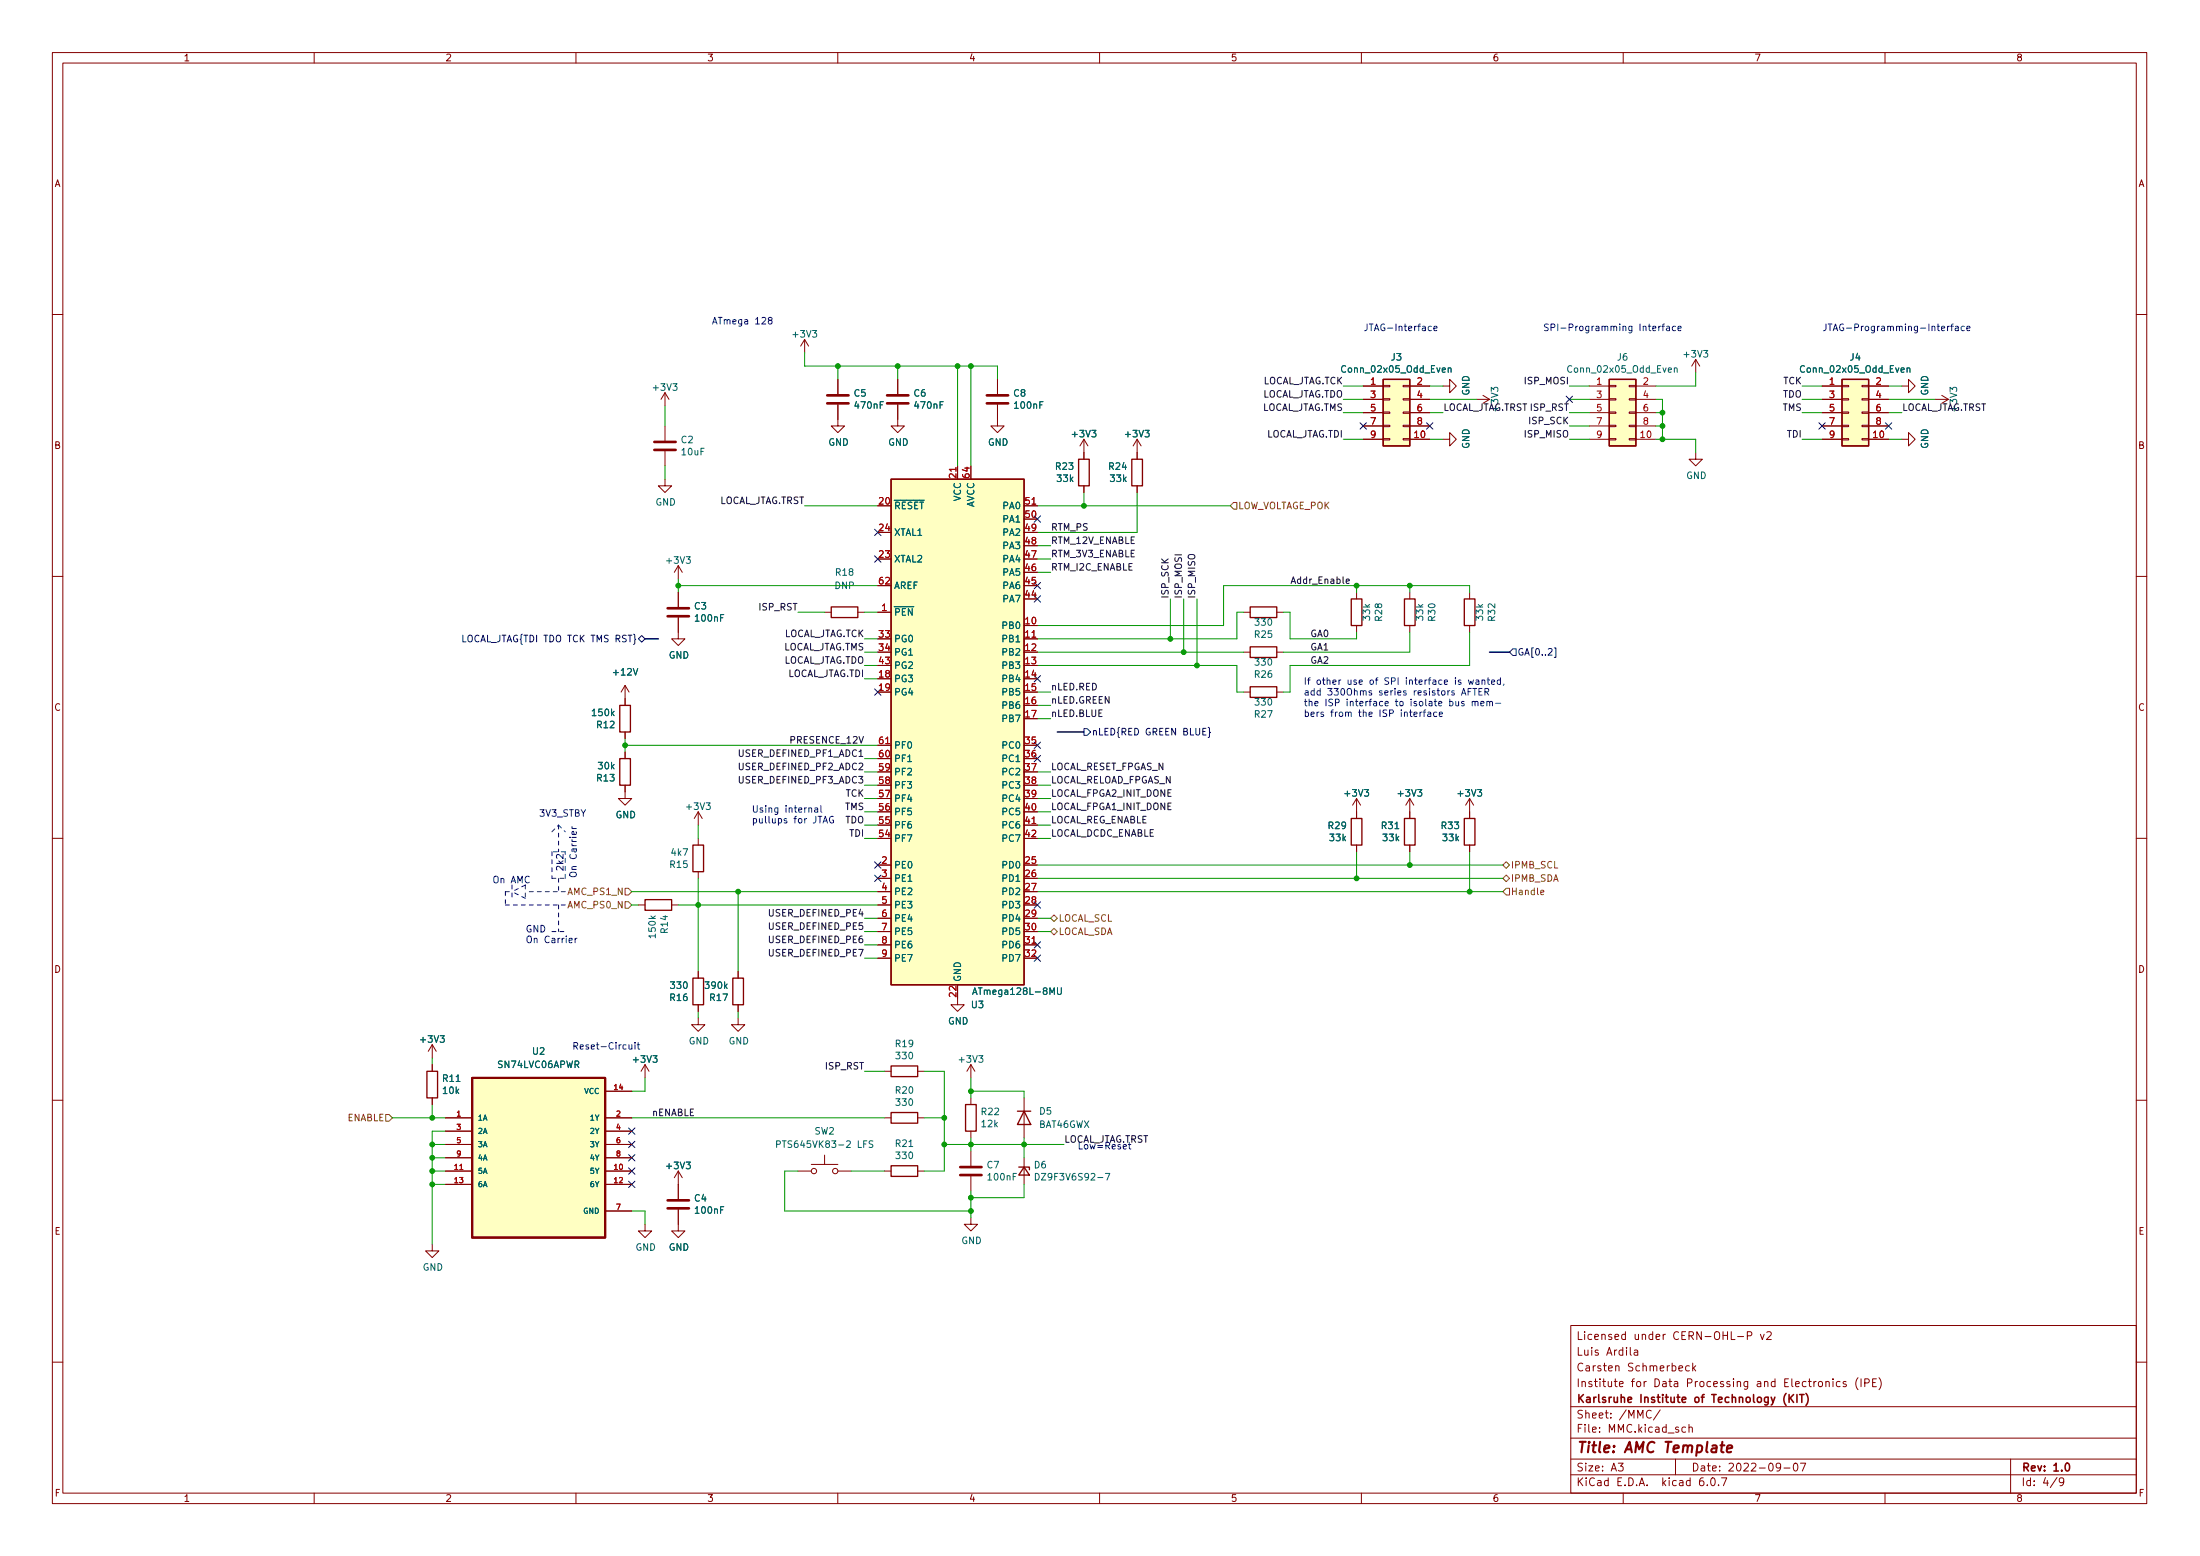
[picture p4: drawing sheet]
<svg xmlns="http://www.w3.org/2000/svg" width="420mm" height="297mm" viewBox="0 0 420 297" stroke-linecap="round" stroke-linejoin="round" font-family="sans-serif">
<g fill="none" stroke="#840000" stroke-width=".19">
<path d="M10 10h400v277h-400zM12 12h396v273h-396zM60 10v2M110 10v2M160 10v2M210 10v2M260 10v2M310 10v2M360 10v2M10 60h2M127 75v2.5M127 75l-.8 1.2"/>
<path d="M127 75l.8 1.2M153.7 64.8l-.8 1.3M153.7 64.8v2.5M153.7 64.8l.7 1.3M160 77.3v4h1.3l-1.3 1.3-1.3-1.3h1.3M160 72.4v2.8M171.4 77.3v4h1.3l-1.3 1.3-1.2-1.3h1.2M171.4 72.4v2.8M190.5 77.3v4h1.3l-1.3 1.3-1.3-1.3h1.3M190.5 72.4v2.8M260.3 73.7h3.9M260.3 76.2h3.9"/>
<path d="M260.3 78.8h3.9M264.2 78.6h1.2v.3h-1.2zM264.2 76.1h1.2v.3h-1.2zM264.2 73.6h1.2v.2h-1.2zM268 78.6h1.2v.3h-1.2zM268 76.1h1.2v.3h-1.2zM268 73.6h1.2v.2h-1.2zM269.2 73.7h3.8M269.2 76.2h3.8M269.2 78.8h3.8M275.6 73.7h1.3v-1.3l1.2 1.3-1.2 1.3v-1.3M281.9 76.2h2.6"/>
<path d="M283.2 75.5l1.3 .7M284.5 76.2l-1.3 .8M303.5 73.7h3.8M303.5 76.2h3.8M303.5 78.8h3.8M307.3 78.6h1.3v.3h-1.3zM307.3 76.1h1.3v.3h-1.3zM307.3 73.6h1.3v.2h-1.3zM311.1 78.6h1.3v.3h-1.3zM311.1 76.1h1.3v.3h-1.3zM311.1 73.6h1.3v.2h-1.3zM312.4 73.7h3.8"/>
<path d="M312.4 76.2h3.8M312.4 78.8h3.8M323.8 68.6l-.7 1.3M323.8 68.6v2.6M323.8 68.6l.8 1.3M348 73.7h3.8M348 76.2h3.8M348 78.8h3.8M351.8 78.6h1.3v.3h-1.3zM351.8 76.1h1.3v.3h-1.3zM351.8 73.6h1.3v.2h-1.3zM355.6 78.6h1.3v.3h-1.3z"/>
<path d="M355.6 76.1h1.3v.3h-1.3zM355.6 73.6h1.3v.2h-1.3zM356.9 73.7h3.8M356.9 76.2h3.8M356.9 78.8h3.8M363.2 73.7h1.3v-1.3l1.3 1.3-1.3 1.3v-1.3M369.6 76.2h2.5M370.8 75.5l1.3 .7M372.1 76.2l-1.3 .8M408 60h2M127 91.5v1.2h1.3l-1.3 1.3-1.3-1.3h1.3M127 81.3v2.8"/>
<path d="M127 86.1v2.8M182.9 88.9v2.6M195.6 96.6h2.5M207 83.9v3.8M207 92.7v1.3M207 83.9l-.8 1.2M207 83.9l.8 1.2M217.2 83.9v3.8M217.2 92.7v1.3M217.2 83.9l-.8 1.2M217.2 83.9l.7 1.2M260.3 83.9h3.9"/>
<path d="M260.3 81.3h3.9M264.2 83.7h1.2v.3h-1.2zM264.2 81.2h1.2v.2h-1.2zM268 83.7h1.2v.3h-1.2zM268 81.2h1.2v.2h-1.2zM269.2 83.9h3.8M269.2 81.3h3.8M275.6 83.9h1.3v-1.3l1.2 1.3-1.2 1.2v-1.2M303.5 83.9h3.8M303.5 81.3h3.8M307.3 83.7h1.3v.3h-1.3zM307.3 81.2h1.3v.2h-1.3z"/>
<path d="M311.1 83.7h1.3v.3h-1.3zM311.1 81.2h1.3v.2h-1.3zM312.4 83.9h3.8M312.4 81.3h3.8M323.8 86.4v1.3h1.3l-1.3 1.2-1.2-1.2h1.2M348 83.9h3.8M348 81.3h3.8M351.8 83.7h1.3v.3h-1.3zM351.8 81.2h1.3v.2h-1.3zM355.6 83.7h1.3v.3h-1.3zM355.6 81.2h1.3v.2h-1.3zM356.9 83.9h3.8"/>
<path d="M356.9 81.3h3.8M363.2 83.9h1.3v-1.3l1.3 1.3-1.3 1.2v-1.2M10 110h2M129.5 117.9v4.1h1.3l-1.3 1.2-1.2-1.2h1.2M129.5 108v2.5M129.5 113.1v2.8M129.5 108l-.7 1.3M129.5 108l.8 1.3M157.5 116.9h1.2M163.8 116.9h1.3M167.6 116.9h2.6M237.5 116.9h1.3"/>
<path d="M243.8 116.9h1.3M259.1 113.1v1.2M259.1 119.4v1.3M269.2 113.1v1.2M269.2 119.4v1.3M280.7 113.1v1.2M280.7 119.4v1.3M408 110h2M119.4 130.8l-.8 1.3M119.4 130.8v3.9M119.4 139.7v1.3M119.4 130.8l.7 1.3"/>
<path d="M195.6 122h2.5M237.5 124.5h1.3M237.5 132.1h1.3M243.8 124.5h1.3M243.8 132.1h1.3M119.4 149.9v2.5h1.2l-1.2 1.3-1.3-1.3h1.3M119.4 143.5v1.3M133.3 155v2.5M133.3 155l-.7 1.2M133.3 155l.8 1.2M167.6 142.3h2.6M195.6 157.5h2.5"/>
<path d="M259.1 152.4l-.8 1.3M259.1 152.4v3.8M259.1 152.4l.7 1.3M269.2 152.4l-.7 1.3M269.2 152.4v3.8M269.2 152.4l.8 1.3M280.7 152.4l-.8 1.3M280.7 152.4v3.8M280.7 152.4l.7 1.3M10 160h2M121.9 172.8h1.3M128.3 172.8h1.2"/>
<path d="M133.3 160.1v1.2M133.3 166.4v1.3M167.6 172.8h2.6M167.6 165.1h2.6M167.6 167.7h2.6M167.6 170.2h2.6M167.6 175.3h2.6M167.6 177.8h2.6M259.1 161.3v1.3M269.2 161.3v1.3M280.7 161.3v1.3M408 160h2"/>
<path d="M82.5 199.4l-.7 1.3M82.5 199.4v2.6M82.5 199.4l.8 1.3M133.3 194.3v1.3h1.3l-1.3 1.3-1.2-1.3h1.2M133.3 185.5v1.2M133.3 191.8v1.3M141 194.3v1.3h1.2l-1.2 1.3-1.3-1.3h1.3M141 185.5v1.2M141 191.8v1.3M167.6 180.4h2.6M167.6 182.9h2.6M182.9 190.5v1.3h1.2l-1.2 1.3-1.3-1.3h1.3"/>
<path d="M195.6 180.4h2.5M10 210h2M82.5 203.2v1.3M82.5 209.6v1.3M85.1 213.4h5.1M85.1 215.9h5.1M85.1 218.5h5.1M115.6 213.4h5M115.6 208.3h5M115.6 215.9h5M115.6 218.5h5M123.2 203.2l-.8 1.3"/>
<path d="M123.2 203.2v2.6M123.2 203.2l.8 1.3M168.9 204.5h1.3M168.9 213.4h1.3M175.3 204.5h1.2M175.3 213.4h1.2M185.4 203.2v2.6M185.4 209.6v1.3M185.4 215.9v1.3M185.4 219.7v2.8M185.4 203.2l-.7 1.3M185.4 203.2l.8 1.3"/>
<path d="M195.6 209.6v7.6M408 210h2M82.5 237.5v1.3h1.3l-1.3 1.3-1.2-1.3h1.2M85.1 223.6h5.1M85.1 226.1h5.1M85.1 221h5.1M115.6 223.6h5M115.6 226.1h5M115.6 231.2h5M115.6 221h5M123.2 233.7v1.3h1.3l-1.3 1.3-1.3-1.3h1.3M129.5 230.9v4.1h1.3l-1.3 1.3-1.2-1.3h1.2"/>
<path d="M129.5 223.6l-.7 1.2M129.5 223.6v5.3M129.5 223.6l.8 1.2M152.4 223.6h2.5M154.9 222.3h5.1M157.5 220.5v1.8M160 223.6h2.6M168.9 223.6h1.3M175.3 223.6h1.2M185.4 232.4v1.3h1.3l-1.3 1.3-1.3-1.3h1.3M185.4 224.6v2.8M195.6 221v5.1"/>
<path d="M300 253h108v32h-108zM311.4 257.2v1.3l.2 .2M312.1 257.8h.6l.1 .9M312.8 258.1h-.5a.29 .29 0 0 0-.2 .3 .29 .29 0 0 0 .2 .3l.5-.1M331.9 255.1h1.1M333.7 255l.7-.1 .2-.2-.1-.3-.2-.2h-.6v1.5M336.2 254.7l.4 1 .3-1M337.4 254.4l.6-.2 .2 .2 .1 .2-.9 1.1h.9M10 260h2M300 278.5h108M300 274.5h108M300 268.5h108"/>
<path d="M309.1 279.3h.9l-.5 .6 .4 .1v.7l-.2 .1-.6-.1M315.4 269.4a.6 .6 0 0 0-.8 0 .6 .6 0 0 0-.2 .7 .56 .56 0 0 0 .3 .5 .56 .56 0 0 0 .7 0M317.1 269.1l-1.3 2M320 278.5v3M320.6 261.2l.8-.1-.1-.3-.4-.1-.3 .2 .1 .7h.6M321.9 272.5l-.4-.1-.3 .3 .2 .6h.5M322.6 272.6l.2-.2 .3 .1 .1 .9M322.6 271.9v1.5M322.6 260.8l-.4-.1-.3 .3 .2 .6h.5M323.3 260.2v1.5M323.4 261.1l.4 .6M323.8 260.7l-.5 .6"/>
<path d="M340.1 280l-.3 .2h-.3l-.3-.2 .2-.6 .4-.1 .2 .2a.99 .99 0 0 1-.4 1.3h-.2M342.7 279.4l.2-.1a.8 .8 0 0 1 .5 .8 .8 .8 0 0 1-.5 .7 1 1 0 0 1-.2-1.4zM343.8 279.3h1.1l-.7 1.5M347.4 263.8l.4-.1 .3 .3v.4l-.3 .3-.4-.1-.1-.2zM348.7 263.9l.2-.2 .4 .1 .1 .9M348.7 263.7v1M350.1 263.2v.2M350.1 263.7v1M351.4 263.8l-.4-.1-.3 .3 .2 .6h.5M352.6 263.8l-.4-.1-.2 .2 .1 .2 .5 .2v.3h-.6M354.9 263a1.72 1.72 0 0 0 0 2.3M355.4 263.2v1.5"/>
<path d="M356.1 264l.7-.1 .2-.2-.1-.3-.2-.2h-.6v1.5M357.6 263.9h.5M358.4 263.2h-.8v1.5h.8M358.9 263a1.72 1.72 0 0 1 0 2.3M384 278.5v6.5M408 260h2M60 285v2M110 285v2M160 285v2M210 285v2M260 285v2M300 281.5h108"/>
<path d="M310 285v2M325.3 282.1a.59 .59 0 0 0-.7 .7v.5l.1 .2 .4 .1 .3-.1v-.5l-.1-.2-.4-.1-.3 .3M326.1 283.5v.1M326.8 282.3l.3-.2a.8 .8 0 0 1 .5 .8 .8 .8 0 0 1-.5 .7l-.3-.1-.1-.5zM328.2 283.5v.1M328.8 282.1h1l-.7 1.5M340.7 280.2h1.2M360 285v2M392.9 282l-1.3 2M394.1 282.8l-.3 .2h-.2l-.3-.2 .1-.6 .4-.1 .3 .2a.99 .99 0 0 1-.4 1.3h-.3"/>
<circle cx="155.4" cy="223.6" r=".51"/>
<circle cx="159.5" cy="223.6" r=".51"/>
</g>
<path d="M341.1 266a1.73 1.73 0 0 0 0 2.3M341.7 266.2v1.5M341.9 266.9l.6 .8M342.5 266.2l-.8 .9M343.2 266.2v1.5M343.7 266.2h.8M344.1 266.2v1.5M344.9 266a1.73 1.73 0 0 1 0 2.3M394.6 279.4l.2-.1a.8 .8 0 0 1 .5 .8 .8 .8 0 0 1-.5 .7 1 1 0 0 1-.2-1.4z" fill="none" stroke="#840000" stroke-width=".3"/>
<path d="M328.6 275.9h.7M328.9 275.2l-.2 1.8 .1 .1 .4 .1M329.8 276.6l1-.2-.1-.4-.5-.1-.3 .3-.1 .9h.8" fill="none" stroke="#840000" stroke-width=".4"/>
<g fill="none" stroke="#840000" stroke-width=".25">
<path d="M264.2 72.4h5v12.7h-5zM307.3 72.4h5.1v12.7h-5.1zM351.8 72.4h5.1v12.7h-5.1zM170.2 91.5h25.4v96.5h-25.4zM206 87.7h2v5h-2zM216.2 87.7h2v5h-2zM158.7 115.9h5.1v2h-5.1zM238.8 115.9h5v2h-5zM258.1 114.3h2v5.1h-2zM268.2 114.3h2.1v5.1h-2.1zM279.7 114.3h2v5.1h-2zM118.4 134.7h2v5h-2z"/>
<path d="M238.8 123.5h5v2h-5zM238.8 131.1h5v2h-5zM118.4 144.8h2v5.1h-2zM258.1 156.2h2v5.1h-2zM268.2 156.2h2.1v5.1h-2.1zM279.7 156.2h2v5.1h-2zM123.2 171.7h5.1v2.1h-5.1zM132.3 161.3h2.1v5.1h-2.1zM132.3 186.7h2.1v5.1h-2.1zM140 186.7h2v5.1h-2zM81.5 204.5h2.1v5.1h-2.1zM170.2 203.5h5.1v2h-5.1z"/>
<path d="M170.2 212.4h5.1v2h-5.1zM184.4 210.9h2v5h-2zM194.3 212.1h2.5M195.6 212.1l1.2 2.6h-2.5zM170.2 222.5h5.1v2.1h-5.1zM194.6 222.8h2v.5M195.6 222.8l1 1.5h-2z"/>
</g>
<g fill="none" stroke="#840000" stroke-width=".51">
<path d="M158 77h4.1M158 75.5h4.1M169.4 77h4.1M169.4 75.5h4.1M188.5 77h4M188.5 75.5h4M125 85.9h4M125 84.4h4M127.5 117.6h4.1M127.5 116.1h4.1M127.5 230.7h4.1M127.5 229.1h4.1"/>
<path d="M183.4 224.3h4.1M183.4 222.8h4.1"/>
</g>
<g fill="none" stroke="#006464" stroke-width=".19">
<path d="M276.6 70.3l.2-.1 .3 .1v.8M276.6 70.2v.9M319.8 70.3l.1-.1 .4 .1v.8M319.8 70.2v.9M364.2 70.3l.2-.1 .3 .1 .1 .8M364.2 70.2v.9M185.8 189.8l.4-1.2 .4 1.2M185.9 189.5h.6M202 188.6v1l.2 .2h.2l.3-.2v-1M148.3 218.4h.6l.1-.2v-.3l-.7-.1v1.3M166.7 217.8h-.5l-.2 .1v.4l.6 .2 .1 .3-.2 .3-.5-.1M197.7 224a.64 .64 0 0 1 .8 .6 .64 .64 0 0 1-.8 .7z"/>
<path d="M211.1 224h.9l-.6 1.3"/>
</g>
<g fill="#ffffc2" stroke="#ffffc2" stroke-width=".19">
<path d="M170.2 91.5h25.4v96.5h-25.4z"/>
<path d="M351.8 72.4h5.1v12.7h-5.1z"/>
<path d="M264.2 72.4h5v12.7h-5z"/>
<path d="M307.3 72.4h5.1v12.7h-5.1z"/>
<path d="M90.2 205.8h25.4v30.5h-25.4z"/>
</g>
<path d="M90.2 205.8h25.4v30.5h-25.4z" fill="none" stroke="#840000" stroke-width=".41"/>
<path d="M235.6 95.9h.6v1.3h-.6l-.7-.6zM119.4 169.6h.6l.6 .6-.6 .7h-.6zM119.4 172.1h.6l.6 .7-.6 .6h-.6zM200.7 177.8l.6-.6 .6 .6-.6 .7zM200.7 175.3l.6-.6 .6 .6-.6 .6zM287 167.7l.7-.7 .6 .7-.6 .6zM287.7 169.6h.6v1.3h-.6l-.7-.7zM287.7 164.5l.6 .6-.6 .7-.7-.7zM294.2 170.4l.6-.2v-.2l-.4-.1-.2 .2 .1 .6h.5M73.7 212.8h.6l.6 .6-.6 .6h-.6z" fill="none" stroke="#725600" stroke-width=".19"/>
<g fill="none" stroke="#000084" stroke-width=".19">
<path d="M299.1 75.6l1.2 1.2M300.3 75.6l-1.2 1.2M197.5 98.5l1.2 1.2M198.7 98.5l-1.2 1.2M259.7 80.7l1.3 1.2M261 80.7l-1.3 1.2M272.4 80.7l1.3 1.2M273.7 80.7l-1.3 1.2M347.4 80.7l1.2 1.2M348.6 80.7l-1.2 1.2M360.1 80.7l1.2 1.2M361.3 80.7l-1.2 1.2"/>
<path d="M167 101l1.2 1.2M167 106.1l1.2 1.2M168.2 101l-1.2 1.2M168.2 106.1l-1.2 1.2M197.5 111.2l1.2 1.2M197.5 113.7l1.2 1.2M198.7 111.2l-1.2 1.2M198.7 113.7l-1.2 1.2M88.4 121.3v1.2h.6M121.9 122l.7-.7 .6 .7-.6 .6zM167 131.5l1.2 1.2M168.2 131.5l-1.2 1.2"/>
<path d="M197.5 129l1.2 1.2M198.7 129l-1.2 1.2M207 139.1h.6l.7 .6-.7 .7h-.6zM230.3 139h-.6v1.3h.6M230.7 138.9l.3 .1v.6l.2 .2-.2 .2v.6l-.3 .2M288.9 123.9h.7v1.2h-.7l-.6-.6zM296.8 123.7h.3v1.8h-.3M197.5 141.7l1.2 1.2M197.5 144.2l1.2 1.2M198.7 141.7l-1.2 1.2M198.7 144.2l-1.2 1.2M167 164.5l1.2 1.2"/>
<path d="M167 167.1l1.2 1.2M168.2 164.5l-1.2 1.2M168.2 167.1l-1.2 1.2M197.5 179.8l1.2 1.2M197.5 172.1l1.2 1.3M198.7 179.8l-1.2 1.2M198.7 172.1l-1.2 1.3M197.5 182.3l1.2 1.2M198.7 182.3l-1.2 1.2M120 217.9l1.3 1.2M120 215.3l1.3 1.2M121.3 217.9l-1.3 1.2"/>
<path d="M121.3 215.3l-1.3 1.2M120 225.5l1.3 1.2M120 222.9l1.3 1.3M120 220.4l1.3 1.2M121.3 225.5l-1.3 1.2M121.3 222.9l-1.3 1.3M121.3 220.4l-1.3 1.2"/>
</g>
<path d="M257.1 111l.6-.2-.1-.2-.3-.1-.2 .2 .1 .6h.4" fill="none" stroke="#0f0f0f" stroke-width=".19"/>
<g fill="none" stroke="#0000c2" stroke-width=".19">
<path d="M147 61.1l-.3-.2 .1-.2 .2-.1h.3l.1 .4-.5 .2-.2 .2v.2l.3 .3h.2l.3-.3-.1-.3-.2-.2M273.4 62.3h-.4l-.2 .2 .1 .6h.5M273.9 62.7l.6-.1-.1-.3h-.4l-.1 .2v.6h.5M316.8 62.3v.8M317.2 62.3l-.4 .2M317.4 62.3h.5M317.9 61.9l-.3 .1v1.1M318.3 62.3h.5v.8M318.8 62.6h-.4l-.2 .2 .2 .3h.4M320 62.3h-.4l-.2 .2 .1 .6h.5M320.5 62.7l.6-.1-.1-.3h-.3l-.2 .2v.6h.5M371.9 62.3v.8"/>
<path d="M372.3 62.3l-.4 .2M372.5 62.3h.5M373 61.9l-.3 .1v1.1M373.5 62.3h.4l.1 .8M374 62.6h-.4l-.2 .2 .2 .3h.4M375.2 62.3h-.4l-.3 .2 .2 .6h.5M375.6 62.7l.6-.1v-.3h-.4l-.2 .2 .1 .6h.5M270 136.4l.6-.2v-.2l-.4-.1-.2 .2 .1 .6h.5M271.2 135.9v.9M271.6 135.9l-.4 .3M271.8 135.9h.5M272.3 135.5l-.3 .2v1.1"/>
<path d="M272.7 136h.5v.8M273.2 136.2l-.4 .1-.2 .2 .2 .3 .4-.1M274.4 136l-.4-.1-.2 .3 .1 .5h.5M274.9 136.4l.6-.2-.1-.2-.3-.1-.2 .2v.6h.5M278 133.9l.1 .8h.3l.2-.1M278.6 133.9v.8M279.1 132.7l.4-1.3 .5 1.3M279.2 132.3h.6M279.6 134l-.3-.1-.2 .2 .1 .2 .4 .1v.3h-.5M280.4 132h.4M280.4 129.8l.3 .9 .2-.7 .3 .7 .2-.9M281 131.4h-.6v1.3"/>
<path d="M281.2 134l.2-.1 .3 .1v.7M281.2 133.9v.8M281.3 131.4h.7M281.7 131.4v1.3M281.7 134.1l.2-.2 .3 .1 .1 .7M281.9 129.9h.5v.8M282.4 130.1l-.4 .1-.2 .2 .2 .3 .4-.1M282.4 132h.5M282.8 134.3l.6-.1-.1-.2-.3-.1-.2 .2 .1 .6h.4M283 129.9l.2-.1 .3 .1 .1 .8M283 131.4h-.6v1.3h.6M283 129.8v.9"/>
<path d="M283.6 132.1l.6-.1 .1-.1v-.4l-.7-.1v1.3M283.9 132.1l.4 .6M284 134l.1-.1 .3 .1 .1 .7M284 133.9v.8M284 129.8h.5M284.2 129.4v1.1l.3 .2M284.5 134.1l.2-.2 .3 .1v.7M284.9 130.2l.6-.1-.1-.2-.4-.1-.1 .2v.6h.5M285.6 134.3h1M286.6 129.9l-.4-.1-.3 .2 .2 .6h.5M286.6 129.4v1.3M287.2 130.6l-.1 .2"/>
<path d="M109.2 157.8l.3 .4M109.2 158.2h.9M110 158.8l.1 .3-.2 .2h-.6v-.5l.2-.1 .2 .6M154.5 154.3l.2-.1 .3 .1v.8M155.6 154.3h.5l.1 .8M156.2 154.5l-.5 .1-.1 .2 .1 .3 .5-.1M156.8 153.8v1.1l.2 .2M157.2 157.1l.4-1.3 .4 1.3M157.3 156.7h.6M159.1 155.9a.59 .59 0 0 0-.7 .6 .59 .59 0 0 0 .7 .5l.1-.4h-.3M108.7 179.5l.6-.1-.1-.2-.3-.1-.2 .2 .1 .6h.4M109.8 179.1v.9"/>
<path d="M110.2 179.1l-.4 .3M120.1 199.4l.1 .8 .3 .1 .2-.1M120.7 199.4v.9M121.3 199v.1M121.3 199.4v.9M121.7 199.4h.5M121.9 199v1.1l.3 .2M215.7 218.1v1.1l.3 .1"/>
</g>
<g fill="none" stroke="#0000c2" stroke-width=".19" stroke-dasharray=".8 .8">
<path d="M105.4 158.8l1.3-1.3M106.7 157.5l1.2 1.3M106.7 157.5v5.1M96.5 170.2v2.6M96.5 172.8h11.4M96.5 170.2h1.3M97.8 168.9v2.6M100.3 171.5l-2.5-1.3M100.3 168.9v2.6M100.3 168.9l-2.5 1.3M105.4 177.8h2.5M105.4 167.7h2.5"/>
<path d="M105.4 162.6v5.1M106.7 167.7v2.5M106.7 172.8v5M107.9 170.2h-7.6M107.9 162.6h-2.5M107.9 167.7v-5.1"/>
</g>
<path d="M123.2 122h2.5M201.9 139.7h5.1M284.5 124.5h3.8" fill="none" stroke="#000084" stroke-width=".3"/>
<g fill="none" stroke="#009600" stroke-width=".19">
<path d="M127 77.5v3.8M153.7 67.3v2.6h36.8v2.5M160 69.9v2.5M171.4 69.9v2.5M182.9 69.9v19M185.4 69.9v19M256.5 73.7h3.8M256.5 78.8h3.8M256.5 76.2h3.8M273 73.7h2.6M273 78.8h2.6M273 76.2h8.9"/>
<path d="M299.7 73.7h3.8M299.7 78.8h3.8M299.7 76.2h3.8M316.2 76.2h1.3v7.7M316.2 78.8h1.3M323.8 71.2v2.5h-7.6M344.2 73.7h3.8M344.2 78.8h3.8M344.2 76.2h3.8M360.7 73.7h2.5M360.7 78.8h2.5M360.7 76.2h8.9"/>
<path d="M127 88.9v2.6M153.7 96.6h13.9M198.1 96.6h36.8M207 94v2.6M217.2 94v7.6h-19.1M256.5 83.9h3.8M273 83.9h2.6M299.7 81.3h3.8M299.7 83.9h3.8M316.2 81.3h1.3M316.2 83.9h7.6v2.5M344.2 83.9h3.8"/>
<path d="M360.7 83.9h2.5M129.5 111.8h38.1M129.5 110.5v2.6M152.4 116.9h5.1M165.1 116.9h2.5M198.1 109.3h2.6M198.1 104.2h2.6M198.1 106.7h2.6M223.5 114.3v7.7M226.1 114.3v10.2M228.6 114.3v12.7M237.5 116.9h-1.3v5.1h-38.1"/>
<path d="M245.1 116.9h1.3v5.1h12.7v-1.3M259.1 111.8v1.3M269.2 111.8v1.3M280.7 113.1v-1.3h-47v7.6h-35.6M165.1 124.5h2.5M165.1 122h2.5M165.1 127h2.5M165.1 129.6h2.5M198.1 124.5h39.4M198.1 132.1h2.6M198.1 127h38.1v5.1h1.3M198.1 137.2h2.6"/>
<path d="M198.1 134.7h2.6M269.2 120.7v3.8h-24.1M280.7 120.7v6.3h-34.3v5.1h-1.3M119.4 141v2.5M119.4 142.3h48.2M133.3 157.5v2.6M165.1 149.9h2.5M165.1 157.5h2.5M165.1 155h2.5M165.1 152.4h2.5M165.1 147.4h2.5M165.1 144.8h2.5"/>
<path d="M198.1 149.9h2.6M198.1 157.5h2.6M198.1 155h2.6M198.1 152.4h2.6M198.1 147.4h2.6M120.6 170.2h47M120.6 172.8h1.3M129.5 172.8h38.1M133.3 167.7v17.8M141 170.2v15.3M165.1 160.1h2.5M165.1 177.8h2.5"/>
<path d="M165.1 175.3h2.5M198.1 170.2h88.9M198.1 160.1h2.6M198.1 177.8h2.6M198.1 175.3h2.6M198.1 165.1h88.9M198.1 167.7h88.9M259.1 162.6v5.1M269.2 162.6v2.5M280.7 162.6v7.6M133.3 193.1v1.2M141 193.1v1.2"/>
<path d="M165.1 182.9h2.5M165.1 180.4h2.5M74.9 213.4h10.2M82.5 202v1.2M82.5 210.9v2.5M82.5 218.5h2.6M85.1 215.9h-2.6v21.6M120.6 213.4h48.3M123.2 205.8v2.5h-2.6M165.1 204.5h3.8M176.5 213.4h3.8M176.5 204.5h3.8v19.1h-3.8"/>
<path d="M180.3 218.5h22.9M185.4 205.8v3.8M185.4 217.2v2.5M185.4 208.3h10.2v1.3M195.6 217.2v3.8M82.5 226.1h2.6M82.5 221h2.6M82.5 223.6h2.6M120.6 231.2h2.6v2.5M152.4 223.6h-2.5v7.6h35.5M162.6 223.6h6.3M185.4 227.4v5"/>
<path d="M195.6 226.1v2.5h-10.2"/>
</g>
<g fill="#009600" stroke="#009600" stroke-width=".19">
<circle cx="82.5" cy="221" r=".46"/>
<circle cx="82.5" cy="218.5" r=".46"/>
<circle cx="82.5" cy="213.4" r=".46"/>
<circle cx="82.5" cy="223.6" r=".46"/>
<circle cx="82.5" cy="226.1" r=".46"/>
<circle cx="129.5" cy="111.8" r=".46"/>
<circle cx="185.4" cy="69.9" r=".46"/>
<circle cx="171.4" cy="69.9" r=".46"/>
<circle cx="182.9" cy="69.9" r=".46"/>
<circle cx="160" cy="69.9" r=".46"/>
<circle cx="185.4" cy="218.5" r=".46"/>
<circle cx="180.3" cy="218.5" r=".46"/>
<circle cx="180.3" cy="213.4" r=".46"/>
<circle cx="185.4" cy="208.3" r=".46"/>
<circle cx="133.3" cy="172.8" r=".46"/>
<circle cx="141" cy="170.2" r=".46"/>
<circle cx="119.4" cy="142.3" r=".46"/>
<circle cx="185.4" cy="231.2" r=".46"/>
<circle cx="185.4" cy="228.6" r=".46"/>
<circle cx="195.6" cy="218.5" r=".46"/>
<circle cx="223.5" cy="122" r=".46"/>
<circle cx="226.1" cy="124.5" r=".46"/>
<circle cx="228.6" cy="127" r=".46"/>
<circle cx="259.1" cy="167.7" r=".46"/>
<circle cx="269.2" cy="111.8" r=".46"/>
<circle cx="317.5" cy="78.8" r=".46"/>
<circle cx="259.1" cy="111.8" r=".46"/>
<circle cx="280.7" cy="170.2" r=".46"/>
<circle cx="269.2" cy="165.1" r=".46"/>
<circle cx="207" cy="96.6" r=".46"/>
<circle cx="317.5" cy="81.3" r=".46"/>
<circle cx="317.5" cy="83.9" r=".46"/>
</g>
<text font-size="2.8" fill="#840000" x="301" y="277.3">Title: AMC Template</text>
<g font-size="2.1" fill="#840000">
<text x="301" y="255.8">Licensed under CERN-OHL-P v2</text>
<text x="301" y="261.8">Carsten Schmerbeck</text>
<text x="301" y="258.8">Luis Ardila</text>
<text x="301" y="267.8">Karlsruhe Institute of Technology (KIT)</text>
<text x="301" y="264.8">Institute for Data Processing and Electronics (IPE)</text>
<text x="301" y="273.5">File: MMC.kicad_sch</text>
<text x="301" y="270.8">Sheet: /MMC/</text>
<text x="301" y="280.9">Size: A3</text>
<text x="323" y="280.9">Date: 2022-09-07</text>
<text x="386" y="280.9">Rev: 1.0</text>
<text x="301" y="283.7">KiCad E.D.A. kicad 6.0.7</text>
<text x="386" y="283.7">Id: 4/9</text>
</g>
<g font-size="1.8" fill="#840000">
<text x="35" y="11.7">1</text>
<text x="85" y="11.7">2</text>
<text x="135" y="11.7">3</text>
<text x="185" y="11.7">4</text>
<text x="235" y="11.7">5</text>
<text x="285" y="11.7">6</text>
<text x="335" y="11.7">7</text>
<text x="385" y="11.7">8</text>
<text x="10.3" y="35.7">A</text>
<text x="408.3" y="35.7">A</text>
<text x="10.3" y="85.7">B</text>
<text x="408.3" y="85.7">B</text>
<text x="10.3" y="135.7">C</text>
<text x="408.3" y="135.7">C</text>
<text x="10.3" y="185.7">D</text>
<text x="408.3" y="185.7">D</text>
<text x="10.4" y="235.7">E</text>
<text x="408.4" y="235.7">E</text>
<text x="10.4" y="285.7">F</text>
<text x="35" y="286.7">1</text>
<text x="85" y="286.7">2</text>
<text x="135" y="286.7">3</text>
<text x="185" y="286.7">4</text>
<text x="235" y="286.7">5</text>
<text x="285" y="286.7">6</text>
<text x="335" y="286.7">7</text>
<text x="385" y="286.7">8</text>
<text x="408.4" y="285.7">F</text>
</g>
<g font-size="1.8" fill="#0000c2">
<text x="135.9" y="61.9">ATmega 128</text>
<text x="260.3" y="63.2">JTAG-Interface</text>
<text x="294.6" y="63.2">SPI-Programming Interface</text>
<text x="348" y="63.2">JTAG-Programming-Interface</text>
<text x="248.9" y="130.7">If other use of SPI interface is wanted,</text>
<text x="248.9" y="132.8">add 330Ohms series resistors AFTER</text>
<text x="248.9" y="134.8">the ISP interface to isolate bus mem-</text>
<text x="248.9" y="136.8">bers from the ISP interface</text>
<text x="102.9" y="155.9">3V3_STBY</text>
<text x="143.5" y="155.1">Using internal</text>
<text x="143.5" y="157.2">pullups for JTAG</text>
<text x="107.6" y="166.4" transform="rotate(-90 107.6 166.4)">2k2</text>
<text x="110.1" y="167.7" transform="rotate(-90 110.1 167.7)">On Carrier</text>
<text x="94" y="168.6">On AMC</text>
<text x="100.3" y="178">GND</text>
<text x="100.3" y="180">On Carrier</text>
<text x="109.2" y="200.3">Reset-Circuit</text>
<text x="203.2" y="218.1">LOCAL_JTAG.TRST</text>
<text x="205.7" y="219.4">Low=Reset</text>
</g>
<g font-size="1.8" fill="#006464">
<text x="151.6" y="64.4">+3V3</text>
<text x="256.6" y="71.1">Conn_02x05_Odd_Even</text>
<text x="265.7" y="68.8">J3</text>
<text x="299.8" y="71.1">Conn_02x05_Odd_Even</text>
<text x="308.9" y="68.8">J6</text>
<text x="321.8" y="68.2">+3V3</text>
<text x="344.3" y="71.1">Conn_02x05_Odd_Even</text>
<text x="353.3" y="68.8">J4</text>
<text x="124.9" y="74.6">+3V3</text>
<text x="163.1" y="75.7">C5</text>
<text x="174.6" y="75.7">C6</text>
<text x="193.6" y="75.7">C8</text>
<text x="280.6" y="75.5" transform="rotate(-90 280.6 75.5)">GND</text>
<text x="368.2" y="75.5" transform="rotate(-90 368.2 75.5)">GND</text>
<text x="163.4" y="78">470nF</text>
<text x="174.8" y="78">470nF</text>
<text x="193.9" y="78">100nF</text>
<text x="204.9" y="83.5">+3V3</text>
<text x="215.1" y="83.5">+3V3</text>
<text x="130.1" y="84.6">C2</text>
<text x="130.3" y="86.9">10uF</text>
<text x="158.2" y="85.1">GND</text>
<text x="169.6" y="85.1">GND</text>
<text x="188.7" y="85.1">GND</text>
<text x="201.7" y="89.7">R23</text>
<text x="211.8" y="89.7">R24</text>
<text x="280.6" y="85.7" transform="rotate(-90 280.6 85.7)">GND</text>
<text x="368.2" y="85.7" transform="rotate(-90 368.2 85.7)">GND</text>
<text x="183.5" y="95.7" transform="rotate(-90 183.5 95.7)">VCC</text>
<text x="202" y="92">33k</text>
<text x="212.1" y="92">33k</text>
<text x="322" y="91.4">GND</text>
<text x="125.2" y="96.5">GND</text>
<text x="170.7" y="97.2">~{RESET}</text>
<text x="186.1" y="97" transform="rotate(-90 186.1 97)">AVCC</text>
<text x="191.6" y="99.7">PA1</text>
<text x="191.6" y="97.2">PA0</text>
<text x="127.5" y="107.6">+3V3</text>
<text x="170.7" y="107.4">XTAL2</text>
<text x="170.7" y="102.3">XTAL1</text>
<text x="191.6" y="107.4">PA4</text>
<text x="191.6" y="104.8">PA3</text>
<text x="191.6" y="102.3">PA2</text>
<text x="159.4" y="112.4">DNP</text>
<text x="159.7" y="109.9">R18</text>
<text x="170.7" y="112.4">AREF</text>
<text x="191.6" y="112.4">PA6</text>
<text x="191.6" y="109.9">PA5</text>
<text x="132.6" y="116.3">C3</text>
<text x="132.9" y="118.7">100nF</text>
<text x="170.7" y="117.5">~{PEN}</text>
<text x="191.6" y="115">PA7</text>
<text x="239.8" y="119.4">330</text>
<text x="261.6" y="118.4" transform="rotate(-90 261.6 118.4)">33k</text>
<text x="263.9" y="118.5" transform="rotate(-90 263.9 118.5)">R28</text>
<text x="271.8" y="118.4" transform="rotate(-90 271.8 118.4)">33k</text>
<text x="274.1" y="118.5" transform="rotate(-90 274.1 118.5)">R30</text>
<text x="283.2" y="118.4" transform="rotate(-90 283.2 118.4)">33k</text>
<text x="285.5" y="118.5" transform="rotate(-90 285.5 118.5)">R32</text>
<text x="127.7" y="125.7">GND</text>
<text x="170.7" y="122.6">PG0</text>
<text x="170.7" y="125.1">PG1</text>
<text x="191.6" y="120.1">PB0</text>
<text x="191.6" y="122.6">PB1</text>
<text x="191.6" y="125.1">PB2</text>
<text x="239.7" y="121.7">R25</text>
<text x="117.3" y="128.9">+12V</text>
<text x="170.7" y="130.2">PG3</text>
<text x="170.7" y="127.7">PG2</text>
<text x="191.6" y="127.7">PB3</text>
<text x="191.6" y="130.2">PB4</text>
<text x="239.7" y="129.4">R26</text>
<text x="239.8" y="127.1">330</text>
<text x="113.2" y="136.7">150k</text>
<text x="170.7" y="132.8">PG4</text>
<text x="191.6" y="132.8">PB5</text>
<text x="191.6" y="135.3">PB6</text>
<text x="191.6" y="137.8">PB7</text>
<text x="239.7" y="137">R27</text>
<text x="239.8" y="134.7">330</text>
<text x="114.1" y="139">R12</text>
<text x="170.7" y="142.9">PF0</text>
<text x="191.6" y="142.9">PC0</text>
<text x="114.1" y="149.2">R13</text>
<text x="114.3" y="146.8">30k</text>
<text x="170.7" y="148">PF2</text>
<text x="170.7" y="145.5">PF1</text>
<text x="191.6" y="145.5">PC1</text>
<text x="191.6" y="148">PC2</text>
<text x="131.3" y="154.6">+3V3</text>
<text x="170.7" y="155.6">PF5</text>
<text x="170.7" y="153.1">PF4</text>
<text x="170.7" y="150.5">PF3</text>
<text x="191.6" y="150.5">PC3</text>
<text x="191.6" y="153.1">PC4</text>
<text x="191.6" y="155.6">PC5</text>
<text x="257" y="152.1">+3V3</text>
<text x="267.1" y="152.1">+3V3</text>
<text x="278.6" y="152.1">+3V3</text>
<text x="117.5" y="156.2">GND</text>
<text x="170.7" y="160.7">PF7</text>
<text x="170.7" y="158.2">PF6</text>
<text x="191.6" y="158.2">PC6</text>
<text x="191.6" y="160.7">PC7</text>
<text x="253.8" y="158.3">R29</text>
<text x="254" y="160.6">33k</text>
<text x="263.9" y="158.3">R31</text>
<text x="264.2" y="160.6">33k</text>
<text x="275.3" y="158.3">R33</text>
<text x="275.6" y="160.6">33k</text>
<text x="128" y="165.7">R15</text>
<text x="128.3" y="163.4">4k7</text>
<text x="170.7" y="165.8">PE0</text>
<text x="191.6" y="165.8">PD0</text>
<text x="170.7" y="168.3">PE1</text>
<text x="170.7" y="170.9">PE2</text>
<text x="170.7" y="173.4">PE3</text>
<text x="191.6" y="168.3">PD1</text>
<text x="191.6" y="170.9">PD2</text>
<text x="191.6" y="173.4">PD3</text>
<text x="125.2" y="178.9" transform="rotate(-90 125.2 178.9)">150k</text>
<text x="127.5" y="178.1" transform="rotate(-90 127.5 178.1)">R14</text>
<text x="170.7" y="175.9">PE4</text>
<text x="170.7" y="178.5">PE5</text>
<text x="191.6" y="175.9">PD4</text>
<text x="191.6" y="178.5">PD5</text>
<text x="170.7" y="181">PE6</text>
<text x="170.7" y="183.6">PE7</text>
<text x="191.6" y="181">PD6</text>
<text x="191.6" y="183.6">PD7</text>
<text x="128" y="191.1">R16</text>
<text x="128.2" y="188.8">330</text>
<text x="134.8" y="188.8">390k</text>
<text x="135.6" y="191.1">R17</text>
<text x="183.5" y="187.5" transform="rotate(-90 183.5 187.5)">GND</text>
<text x="186.6" y="189.9">ATmega128L-8MU</text>
<text x="181" y="195.6">GND</text>
<text x="185.6" y="192.4">U3</text>
<text x="80.5" y="199">+3V3</text>
<text x="95.2" y="203.9">SN74LVC06APWR</text>
<text x="101.7" y="201.3">U2</text>
<text x="121.1" y="202.9">+3V3</text>
<text x="131.5" y="199.4">GND</text>
<text x="139.1" y="199.4">GND</text>
<text x="171.1" y="199.9">R19</text>
<text x="171.2" y="202.2">330</text>
<text x="183.3" y="202.9">+3V3</text>
<text x="84.6" y="206.5">R11</text>
<text x="84.7" y="208.8">10k</text>
<text x="171.1" y="208.8">R20</text>
<text x="171.2" y="211.1">330</text>
<text x="187.5" y="212.9">R22</text>
<text x="187.5" y="215.2">12k</text>
<text x="198.4" y="215.3">BAT46GWX</text>
<text x="198.6" y="212.8">D5</text>
<text x="149.4" y="219.1">PTS645VK83-2 LFS</text>
<text x="155.6" y="216.6">SW2</text>
<text x="171.1" y="218.9">R21</text>
<text x="171.2" y="221.2">330</text>
<text x="127.5" y="223.2">+3V3</text>
<text x="188.5" y="223">C7</text>
<text x="188.8" y="225.3">100nF</text>
<text x="197.5" y="223">D6</text>
<text x="198.6" y="225.3">DZ9F3V6S92-7</text>
<text x="132.6" y="229.4">C4</text>
<text x="132.9" y="231.7">100nF</text>
<text x="121.4" y="238.7">GND</text>
<text x="127.7" y="238.7">GND</text>
<text x="183.6" y="237.5">GND</text>
<text x="80.7" y="242.6">GND</text>
</g>
<g font-size="1.8" fill="#0f0f0f">
<text x="240.5" y="75.9">LOCAL_JTAG.TDO</text>
<text x="240.6" y="73.3">LOCAL_JTAG.TCK</text>
<text x="291.4" y="73.3">ISP_MOSI</text>
<text x="340.4" y="75.9">TDO</text>
<text x="340.5" y="73.3">TCK</text>
<text x="240.5" y="78.4">LOCAL_JTAG.TMS</text>
<text x="241.4" y="83.5">LOCAL_JTAG.TDI</text>
<text x="275.6" y="78.4">LOCAL_JTAG.TRST ISP_RST</text>
<text x="286.1" y="78.3" transform="rotate(-90 286.1 78.3)">+3V3</text>
<text x="291.4" y="83.5">ISP_MISO</text>
<text x="292.2" y="81">ISP_SCK</text>
<text x="340.4" y="78.4">TMS</text>
<text x="341.3" y="83.5">TDI</text>
<text x="363.2" y="78.4">LOCAL_JTAG.TRST</text>
<text x="373.8" y="78.3" transform="rotate(-90 373.8 78.3)">+3V3</text>
<text x="136.8" y="96.2">LOCAL_JTAG.TRST</text>
<text x="200.7" y="101.3">RTM_PS</text>
<text x="200.7" y="103.8">RTM_12V_ENABLE</text>
<text x="200.7" y="106.4">RTM_3V3_ENABLE</text>
<text x="200.7" y="108.9">RTM_I2C_ENABLE</text>
<text x="246.4" y="111.4">Addr_Enable</text>
<text x="145" y="116.5">ISP_RST</text>
<text x="223.2" y="114.3" transform="rotate(-90 223.2 114.3)">ISP_SCK</text>
<text x="225.7" y="114.3" transform="rotate(-90 225.7 114.3)">ISP_MOSI</text>
<text x="228.3" y="114.3" transform="rotate(-90 228.3 114.3)">ISP_MISO</text>
<text x="149.1" y="124.1">LOCAL_JTAG.TMS</text>
<text x="149.2" y="121.6">LOCAL_JTAG.TCK</text>
<text x="250.2" y="121.6">GA0</text>
<text x="250.2" y="124.1">GA1</text>
<text x="149.1" y="126.7">LOCAL_JTAG.TDO</text>
<text x="150" y="129.2">LOCAL_JTAG.TDI</text>
<text x="200.7" y="131.8">nLED.RED</text>
<text x="250.2" y="126.7">GA2</text>
<text x="200.7" y="134.3">nLED.GREEN</text>
<text x="200.7" y="136.8">nLED.BLUE</text>
<text x="151.2" y="141.9">PRESENCE_12V</text>
<text x="141.4" y="144.5">USER_DEFINED_PF1_ADC1</text>
<text x="141.4" y="149.5">USER_DEFINED_PF3_ADC3</text>
<text x="141.4" y="147">USER_DEFINED_PF2_ADC2</text>
<text x="200.7" y="147">LOCAL_RESET_FPGAS_N</text>
<text x="200.7" y="149.5">LOCAL_RELOAD_FPGAS_N</text>
<text x="161.4" y="154.6">TMS</text>
<text x="161.5" y="152.1">TCK</text>
<text x="200.7" y="152.1">LOCAL_FPGA2_INIT_DONE</text>
<text x="200.7" y="154.6">LOCAL_FPGA1_INIT_DONE</text>
<text x="161.4" y="157.2">TDO</text>
<text x="162.3" y="159.7">TDI</text>
<text x="200.7" y="159.7">LOCAL_DCDC_ENABLE</text>
<text x="200.7" y="157.2">LOCAL_REG_ENABLE</text>
<text x="147.1" y="174.9">USER_DEFINED_PE4</text>
<text x="147.1" y="177.5">USER_DEFINED_PE5</text>
<text x="147.1" y="182.6">USER_DEFINED_PE7</text>
<text x="147.1" y="180">USER_DEFINED_PE6</text>
<text x="157.7" y="204.2">ISP_RST</text>
<text x="124.5" y="213">nENABLE</text>
</g>
<g font-size="1.8" fill="#a90000">
<text x="261.8" y="73.4">1</text>
<text x="261.8" y="76">3</text>
<text x="270.7" y="73.4">2</text>
<text x="270.7" y="76">4</text>
<text x="304.9" y="73.4">1</text>
<text x="304.9" y="76">3</text>
<text x="313.8" y="73.4">2</text>
<text x="313.8" y="76">4</text>
<text x="349.4" y="73.4">1</text>
<text x="349.4" y="76">3</text>
<text x="358.3" y="73.4">2</text>
<text x="358.3" y="76">4</text>
<text x="261.8" y="78.5">5</text>
<text x="261.8" y="81.1">7</text>
<text x="261.8" y="83.6">9</text>
<text x="270.2" y="83.6">10</text>
<text x="270.7" y="78.5">6</text>
<text x="270.7" y="81.1">8</text>
<text x="304.9" y="78.5">5</text>
<text x="304.9" y="81.1">7</text>
<text x="304.9" y="83.6">9</text>
<text x="313.3" y="83.6">10</text>
<text x="313.8" y="78.5">6</text>
<text x="313.8" y="81.1">8</text>
<text x="349.4" y="78.5">5</text>
<text x="349.4" y="81.1">7</text>
<text x="349.4" y="83.6">9</text>
<text x="357.8" y="83.6">10</text>
<text x="358.3" y="78.5">6</text>
<text x="358.3" y="81.1">8</text>
<text x="182.6" y="91.2" transform="rotate(-90 182.6 91.2)">21</text>
<text x="185.2" y="91.2" transform="rotate(-90 185.2 91.2)">64</text>
<text x="167.9" y="96.3">20</text>
<text x="167.9" y="101.4">24</text>
<text x="195.9" y="101.4">49</text>
<text x="195.9" y="98.8">50</text>
<text x="195.9" y="96.3">51</text>
<text x="167.9" y="106.5">23</text>
<text x="195.9" y="106.5">47</text>
<text x="195.9" y="103.9">48</text>
<text x="167.9" y="111.5">62</text>
<text x="195.9" y="111.5">45</text>
<text x="195.9" y="109">46</text>
<text x="168.4" y="116.6">1</text>
<text x="195.9" y="119.2">10</text>
<text x="195.9" y="114.1">44</text>
<text x="167.9" y="121.7">33</text>
<text x="167.9" y="124.2">34</text>
<text x="195.9" y="121.7">11</text>
<text x="195.9" y="124.2">12</text>
<text x="167.9" y="129.3">18</text>
<text x="167.9" y="131.9">19</text>
<text x="167.9" y="126.8">43</text>
<text x="195.9" y="126.8">13</text>
<text x="195.9" y="129.3">14</text>
<text x="195.9" y="131.9">15</text>
<text x="195.9" y="134.4">16</text>
<text x="195.9" y="136.9">17</text>
<text x="167.9" y="142">61</text>
<text x="195.9" y="142">35</text>
<text x="167.9" y="149.6">58</text>
<text x="167.9" y="147.1">59</text>
<text x="167.9" y="144.6">60</text>
<text x="195.9" y="144.6">36</text>
<text x="195.9" y="147.1">37</text>
<text x="195.9" y="149.6">38</text>
<text x="167.9" y="154.7">56</text>
<text x="167.9" y="152.2">57</text>
<text x="195.9" y="152.2">39</text>
<text x="195.9" y="154.7">40</text>
<text x="167.9" y="159.8">54</text>
<text x="167.9" y="157.3">55</text>
<text x="195.9" y="157.3">41</text>
<text x="195.9" y="159.8">42</text>
<text x="168.4" y="164.9">2</text>
<text x="168.4" y="167.4">3</text>
<text x="195.9" y="164.9">25</text>
<text x="195.9" y="167.4">26</text>
<text x="168.4" y="170">4</text>
<text x="168.4" y="172.5">5</text>
<text x="195.9" y="170">27</text>
<text x="195.9" y="172.5">28</text>
<text x="168.4" y="175">6</text>
<text x="168.4" y="177.6">7</text>
<text x="195.9" y="175">29</text>
<text x="195.9" y="177.6">30</text>
<text x="168.4" y="180.1">8</text>
<text x="168.4" y="182.7">9</text>
<text x="195.9" y="180.1">31</text>
<text x="195.9" y="182.7">32</text>
<text x="182.6" y="190.3" transform="rotate(-90 182.6 190.3)">22</text>
</g>
<g font-size="1.8" fill="#725600">
<text x="236.4" y="97.2">LOW_VOLTAGE_POK</text>
<text x="288.5" y="165.8">IPMB_SCL</text>
<text x="108.6" y="170.9">AMC_PS1_N</text>
<text x="108.6" y="173.4">AMC_PS0_N</text>
<text x="288.5" y="170.9">Handle</text>
<text x="288.5" y="168.3">IPMB_SDA</text>
<text x="202.1" y="178.5">LOCAL_SDA</text>
<text x="202.1" y="175.9">LOCAL_SCL</text>
<text x="66.2" y="214">ENABLE</text>
</g>
<g font-size="1.8" fill="#000084">
<text x="89.1" y="122.6">LOCAL_JTAG{TDI TDO TCK TMS RST}</text>
<text x="289.8" y="125.1">GA[0..2]</text>
<text x="208.5" y="140.4">nLED{RED GREEN BLUE}</text>
</g>
<g font-size="1.4" fill="#006464">
<text x="111.6" y="208.8">VCC</text>
<text x="91.2" y="213.9">1A</text>
<text x="112.8" y="213.9">1Y</text>
<text x="91.2" y="216.4">2A</text>
<text x="91.2" y="219">3A</text>
<text x="91.2" y="221.5">4A</text>
<text x="112.8" y="216.4">2Y</text>
<text x="112.8" y="219">3Y</text>
<text x="112.8" y="221.5">4Y</text>
<text x="91.2" y="224.1">5A</text>
<text x="91.2" y="226.6">6A</text>
<text x="112.8" y="224.1">5Y</text>
<text x="112.8" y="226.6">6Y</text>
<text x="111.4" y="231.7">GND</text>
</g>
<g font-size="1.4" fill="#a90000">
<text x="117.3" y="208.1">14</text>
<text x="87.2" y="213.1">1</text>
<text x="87.2" y="215.7">3</text>
<text x="117.7" y="213.1">2</text>
<text x="117.7" y="215.7">4</text>
<text x="87.2" y="218.2">5</text>
<text x="87.2" y="220.8">9</text>
<text x="117.7" y="218.2">6</text>
<text x="117.7" y="220.8">8</text>
<text x="86.8" y="223.3">11</text>
<text x="86.8" y="225.8">13</text>
<text x="117.3" y="223.3">10</text>
<text x="117.3" y="225.8">12</text>
<text x="117.7" y="230.9">7</text>
</g>
</svg>
